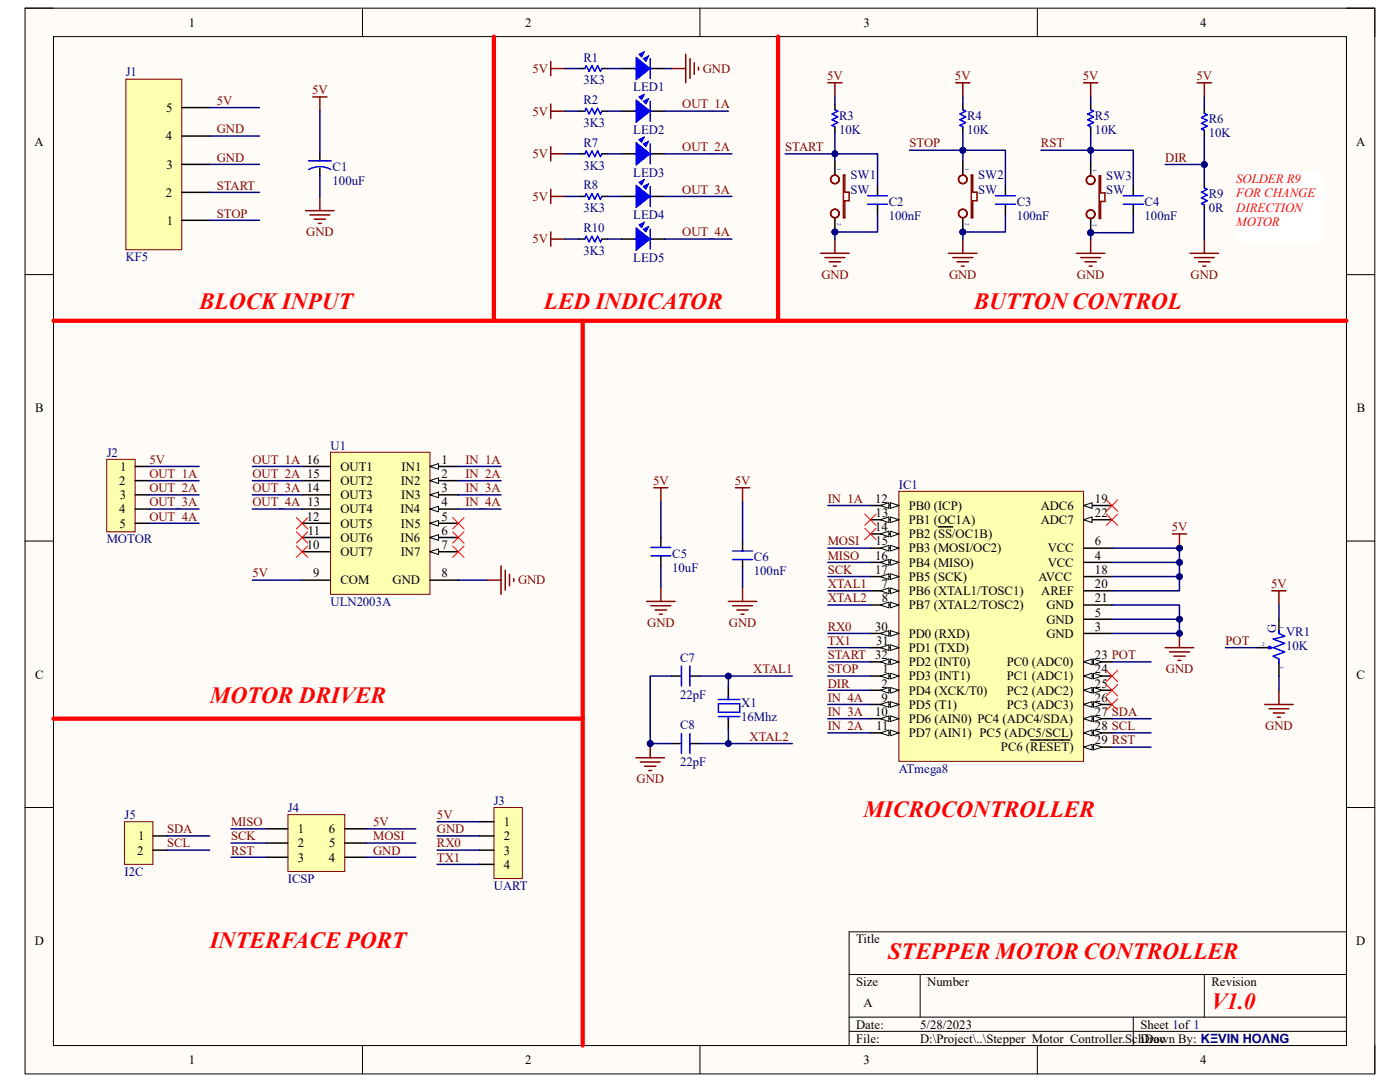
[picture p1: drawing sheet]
<svg xmlns="http://www.w3.org/2000/svg" width="279mm" height="216mm" viewBox="0 0 279 216" stroke-linecap="round" stroke-linejoin="round" font-family="sans-serif">
<path d="M5 1.6h269.4v212.7h-269.4z" fill-rule="evenodd" fill="#fffcf8"/>
<path d="M5 1.6h269.4v212.7h-269.4z" fill="none" stroke="#000" stroke-width=".2"/>
<path d="M10.7 7.3h258v201.3h-258z" fill-rule="evenodd" fill="#fffcf8"/>
<g fill="none" stroke="#000" stroke-width=".2">
<path d="M5 1.6h5.7M10.7 7.3h258v201.3h-258zM72.3 1.6v5.7M139.7 1.6v5.7M207 1.6v5.7M268.7 1.6h5.7v5.7M5 54.8h5.7M268.7 54.8h5.7M5 108h5.7M268.7 108h5.7M5 161.1h5.7M268.7 161.1h5.7"/>
<path d="M169.5 194.4h99.2M183.6 194.4v8.6M240.3 194.4v8.6M268.7 185.9h-99.2v22.7M72.3 208.6v5.7M139.7 208.6v5.7M169.5 203h99.2M169.5 205.8h99.2M207 208.6v5.7M226.2 203v5.6M274.4 208.6v5.7"/>
</g>
<path d="M179.4 98h36.8v53.9h-36.8z" fill-rule="evenodd" fill="#ffffb0"/>
<path d="M179.4 98h36.8v53.9h-36.8z" fill="none" stroke="#800000" stroke-width=".2"/>
<path d="M216.2 149.1h5.7" fill="none" stroke="#000" stroke-width=".3"/>
<path d="M216.2 149.1l1.8-.6v1.1z" fill="#f8fcff"/>
<path d="M216.2 149.1l1.8-.6v1.1z" fill="none" stroke="#000" stroke-width=".2"/>
<path d="M218.2 148.5l1.7 .6-1.7 .5z" fill="#f8fcff"/>
<path d="M218.2 148.5l1.7 .6-1.7 .5z" fill="none" stroke="#000" stroke-width=".2"/>
<path d="M173.7 126.4h5.7M205.7 147.7h7.8" fill="none" stroke="#000" stroke-width=".3"/>
<path d="M177.7 125.8l1.7 .6-1.7 .6z" fill="#f8fcff"/>
<path d="M177.7 125.8l1.7 .6-1.7 .6z" fill="none" stroke="#000" stroke-width=".2"/>
<path d="M175.7 126.4l1.7-.6v1.2z" fill="#f8fcff"/>
<path d="M175.7 126.4l1.7-.6v1.2z" fill="none" stroke="#000" stroke-width=".2"/>
<path d="M173.7 129.2h5.7" fill="none" stroke="#000" stroke-width=".3"/>
<path d="M177.7 128.7l1.7 .5-1.7 .6z" fill="#f8fcff"/>
<path d="M177.7 128.7l1.7 .5-1.7 .6z" fill="none" stroke="#000" stroke-width=".2"/>
<path d="M175.7 129.2l1.7-.5v1.1z" fill="#f8fcff"/>
<path d="M175.7 129.2l1.7-.5v1.1z" fill="none" stroke="#000" stroke-width=".2"/>
<path d="M173.7 132.1h5.7" fill="none" stroke="#000" stroke-width=".3"/>
<path d="M177.7 131.5l1.7 .6-1.7 .5z" fill="#f8fcff"/>
<path d="M177.7 131.5l1.7 .6-1.7 .5z" fill="none" stroke="#000" stroke-width=".2"/>
<path d="M175.7 132.1l1.7-.6v1.1z" fill="#f8fcff"/>
<path d="M175.7 132.1l1.7-.6v1.1z" fill="none" stroke="#000" stroke-width=".2"/>
<path d="M173.7 134.9h5.7" fill="none" stroke="#000" stroke-width=".3"/>
<path d="M177.7 134.3l1.7 .6-1.7 .6z" fill="#f8fcff"/>
<path d="M177.7 134.3l1.7 .6-1.7 .6z" fill="none" stroke="#000" stroke-width=".2"/>
<path d="M175.7 134.9l1.7-.6v1.2z" fill="#f8fcff"/>
<path d="M175.7 134.9l1.7-.6v1.2z" fill="none" stroke="#000" stroke-width=".2"/>
<path d="M173.7 137.7h5.7" fill="none" stroke="#000" stroke-width=".3"/>
<path d="M177.7 137.2l1.7 .5-1.7 .6z" fill="#f8fcff"/>
<path d="M177.7 137.2l1.7 .5-1.7 .6z" fill="none" stroke="#000" stroke-width=".2"/>
<path d="M175.7 137.7l1.7-.5v1.1z" fill="#f8fcff"/>
<path d="M175.7 137.7l1.7-.5v1.1z" fill="none" stroke="#000" stroke-width=".2"/>
<path d="M173.7 117.9h5.7M216.2 109.4h5.7M216.2 123.6h5.7" fill="none" stroke="#000" stroke-width=".3"/>
<path d="M177.7 117.3l1.7 .6-1.7 .6z" fill="#f8fcff"/>
<path d="M177.7 117.3l1.7 .6-1.7 .6z" fill="none" stroke="#000" stroke-width=".2"/>
<path d="M175.7 117.9l1.7-.6v1.2z" fill="#f8fcff"/>
<path d="M175.7 117.9l1.7-.6v1.2z" fill="none" stroke="#000" stroke-width=".2"/>
<path d="M173.7 120.7h5.7" fill="none" stroke="#000" stroke-width=".3"/>
<path d="M177.7 120.2l1.7 .5-1.7 .6z" fill="#f8fcff"/>
<path d="M177.7 120.2l1.7 .5-1.7 .6z" fill="none" stroke="#000" stroke-width=".2"/>
<path d="M175.7 120.7l1.7-.5v1.1z" fill="#f8fcff"/>
<path d="M175.7 120.7l1.7-.5v1.1z" fill="none" stroke="#000" stroke-width=".2"/>
<path d="M173.7 140.6h5.7" fill="none" stroke="#000" stroke-width=".3"/>
<path d="M177.7 140l1.7 .6-1.7 .5z" fill="#f8fcff"/>
<path d="M177.7 140l1.7 .6-1.7 .5z" fill="none" stroke="#000" stroke-width=".2"/>
<path d="M175.7 140.6l1.7-.6v1.1z" fill="#f8fcff"/>
<path d="M175.7 140.6l1.7-.6v1.1z" fill="none" stroke="#000" stroke-width=".2"/>
<path d="M173.7 143.4h5.7" fill="none" stroke="#000" stroke-width=".3"/>
<path d="M177.7 142.8l1.7 .6-1.7 .6z" fill="#f8fcff"/>
<path d="M177.7 142.8l1.7 .6-1.7 .6z" fill="none" stroke="#000" stroke-width=".2"/>
<path d="M175.7 143.4l1.7-.6v1.2z" fill="#f8fcff"/>
<path d="M175.7 143.4l1.7-.6v1.2z" fill="none" stroke="#000" stroke-width=".2"/>
<path d="M173.7 146.2h5.7" fill="none" stroke="#000" stroke-width=".3"/>
<path d="M177.7 145.7l1.7 .5-1.7 .6z" fill="#f8fcff"/>
<path d="M177.7 145.7l1.7 .5-1.7 .6z" fill="none" stroke="#000" stroke-width=".2"/>
<path d="M175.7 146.2l1.7-.5v1.1z" fill="#f8fcff"/>
<path d="M175.7 146.2l1.7-.5v1.1z" fill="none" stroke="#000" stroke-width=".2"/>
<path d="M173.7 100.9h5.7" fill="none" stroke="#000" stroke-width=".3"/>
<path d="M177.7 100.3l1.7 .6-1.7 .5z" fill="#f8fcff"/>
<path d="M177.7 100.3l1.7 .6-1.7 .5z" fill="none" stroke="#000" stroke-width=".2"/>
<path d="M175.7 100.9l1.7-.6v1.1z" fill="#f8fcff"/>
<path d="M175.7 100.9l1.7-.6v1.1z" fill="none" stroke="#000" stroke-width=".2"/>
<path d="M173.7 103.7h5.7" fill="none" stroke="#000" stroke-width=".3"/>
<path d="M177.7 103.1l1.7 .6-1.7 .6z" fill="#f8fcff"/>
<path d="M177.7 103.1l1.7 .6-1.7 .6z" fill="none" stroke="#000" stroke-width=".2"/>
<path d="M175.7 103.7l1.7-.6v1.2z" fill="#f8fcff"/>
<path d="M175.7 103.7l1.7-.6v1.2z" fill="none" stroke="#000" stroke-width=".2"/>
<path d="M173.7 106.5h5.7" fill="none" stroke="#000" stroke-width=".3"/>
<path d="M177.7 106l1.7 .5-1.7 .6z" fill="#f8fcff"/>
<path d="M177.7 106l1.7 .5-1.7 .6z" fill="none" stroke="#000" stroke-width=".2"/>
<path d="M175.7 106.5l1.7-.5v1.1z" fill="#f8fcff"/>
<path d="M175.7 106.5l1.7-.5v1.1z" fill="none" stroke="#000" stroke-width=".2"/>
<path d="M173.7 109.4h5.7M187.3 105.1h2.8" fill="none" stroke="#000" stroke-width=".3"/>
<path d="M177.7 108.8l1.7 .6-1.7 .6z" fill="#f8fcff"/>
<path d="M177.7 108.8l1.7 .6-1.7 .6z" fill="none" stroke="#000" stroke-width=".2"/>
<path d="M175.7 109.4l1.7-.6v1.2z" fill="#f8fcff"/>
<path d="M175.7 109.4l1.7-.6v1.2z" fill="none" stroke="#000" stroke-width=".2"/>
<path d="M173.7 112.2h5.7" fill="none" stroke="#000" stroke-width=".3"/>
<path d="M177.7 111.6l1.7 .6-1.7 .6z" fill="#f8fcff"/>
<path d="M177.7 111.6l1.7 .6-1.7 .6z" fill="none" stroke="#000" stroke-width=".2"/>
<path d="M175.7 112.2l1.7-.6v1.2z" fill="#f8fcff"/>
<path d="M175.7 112.2l1.7-.6v1.2z" fill="none" stroke="#000" stroke-width=".2"/>
<path d="M173.7 115.1h5.7" fill="none" stroke="#000" stroke-width=".3"/>
<path d="M177.7 114.5l1.7 .6-1.7 .5z" fill="#f8fcff"/>
<path d="M177.7 114.5l1.7 .6-1.7 .5z" fill="none" stroke="#000" stroke-width=".2"/>
<path d="M175.7 115.1l1.7-.6v1.1z" fill="#f8fcff"/>
<path d="M175.7 115.1l1.7-.6v1.1z" fill="none" stroke="#000" stroke-width=".2"/>
<path d="M216.2 115.1h5.7M216.2 117.9h5.7M216.2 120.7h5.7M216.2 132.1h5.7" fill="none" stroke="#000" stroke-width=".3"/>
<path d="M216.2 132.1l1.8-.6v1.1z" fill="#f8fcff"/>
<path d="M216.2 132.1l1.8-.6v1.1z" fill="none" stroke="#000" stroke-width=".2"/>
<path d="M218.2 131.5l1.7 .6-1.7 .5z" fill="#f8fcff"/>
<path d="M218.2 131.5l1.7 .6-1.7 .5z" fill="none" stroke="#000" stroke-width=".2"/>
<path d="M216.2 134.9h5.7" fill="none" stroke="#000" stroke-width=".3"/>
<path d="M216.2 134.9l1.8-.6v1.2z" fill="#f8fcff"/>
<path d="M216.2 134.9l1.8-.6v1.2z" fill="none" stroke="#000" stroke-width=".2"/>
<path d="M218.2 134.3l1.7 .6-1.7 .6z" fill="#f8fcff"/>
<path d="M218.2 134.3l1.7 .6-1.7 .6z" fill="none" stroke="#000" stroke-width=".2"/>
<path d="M216.2 137.7h5.7" fill="none" stroke="#000" stroke-width=".3"/>
<path d="M216.2 137.7l1.8-.5v1.1z" fill="#f8fcff"/>
<path d="M216.2 137.7l1.8-.5v1.1z" fill="none" stroke="#000" stroke-width=".2"/>
<path d="M218.2 137.2l1.7 .5-1.7 .6z" fill="#f8fcff"/>
<path d="M218.2 137.2l1.7 .5-1.7 .6z" fill="none" stroke="#000" stroke-width=".2"/>
<path d="M216.2 140.6h5.7" fill="none" stroke="#000" stroke-width=".3"/>
<path d="M216.2 140.6l1.8-.6v1.1z" fill="#f8fcff"/>
<path d="M216.2 140.6l1.8-.6v1.1z" fill="none" stroke="#000" stroke-width=".2"/>
<path d="M218.2 140l1.7 .6-1.7 .5z" fill="#f8fcff"/>
<path d="M218.2 140l1.7 .6-1.7 .5z" fill="none" stroke="#000" stroke-width=".2"/>
<path d="M216.2 143.4h5.7" fill="none" stroke="#000" stroke-width=".3"/>
<path d="M216.2 143.4l1.8-.6v1.2z" fill="#f8fcff"/>
<path d="M216.2 143.4l1.8-.6v1.2z" fill="none" stroke="#000" stroke-width=".2"/>
<path d="M218.2 142.8l1.7 .6-1.7 .6z" fill="#f8fcff"/>
<path d="M218.2 142.8l1.7 .6-1.7 .6z" fill="none" stroke="#000" stroke-width=".2"/>
<path d="M216.2 146.2h5.7" fill="none" stroke="#000" stroke-width=".3"/>
<path d="M216.2 146.2l1.8-.5v1.1z" fill="#f8fcff"/>
<path d="M216.2 146.2l1.8-.5v1.1z" fill="none" stroke="#000" stroke-width=".2"/>
<path d="M218.2 145.7l1.7 .5-1.7 .6z" fill="#f8fcff"/>
<path d="M218.2 145.7l1.7 .5-1.7 .6z" fill="none" stroke="#000" stroke-width=".2"/>
<path d="M216.2 112.2h5.7M216.2 100.9h5.7M216.2 126.4h5.7" fill="none" stroke="#000" stroke-width=".3"/>
<path d="M216.2 100.9l1.8-.6v1.1z" fill="#f8fcff"/>
<path d="M216.2 100.9l1.8-.6v1.1z" fill="none" stroke="#000" stroke-width=".2"/>
<path d="M216.2 103.7h5.7" fill="none" stroke="#000" stroke-width=".3"/>
<path d="M216.2 103.7l1.8-.6v1.2z" fill="#f8fcff"/>
<path d="M216.2 103.7l1.8-.6v1.2z" fill="none" stroke="#000" stroke-width=".2"/>
<path d="M66 90.2h19.8v28.4h-19.8z" fill-rule="evenodd" fill="#ffffb0"/>
<path d="M66 90.2h19.8v28.4h-19.8z" fill="none" stroke="#800000" stroke-width=".2"/>
<path d="M85.8 93.1h5.7" fill="none" stroke="#000" stroke-width=".3"/>
<path d="M85.8 93.1l1.7-.6v1.1z" fill="#f8fcff"/>
<path d="M85.8 93.1l1.7-.6v1.1z" fill="none" stroke="#000" stroke-width=".2"/>
<path d="M85.8 95.9h5.7" fill="none" stroke="#000" stroke-width=".3"/>
<path d="M85.8 95.9l1.7-.6v1.2z" fill="#f8fcff"/>
<path d="M85.8 95.9l1.7-.6v1.2z" fill="none" stroke="#000" stroke-width=".2"/>
<path d="M85.8 98.7h5.7" fill="none" stroke="#000" stroke-width=".3"/>
<path d="M85.8 98.7l1.7-.5v1.1z" fill="#f8fcff"/>
<path d="M85.8 98.7l1.7-.5v1.1z" fill="none" stroke="#000" stroke-width=".2"/>
<path d="M85.8 101.6h5.7" fill="none" stroke="#000" stroke-width=".3"/>
<path d="M85.8 101.6l1.7-.6v1.1z" fill="#f8fcff"/>
<path d="M85.8 101.6l1.7-.6v1.1z" fill="none" stroke="#000" stroke-width=".2"/>
<path d="M85.8 104.4h5.7" fill="none" stroke="#000" stroke-width=".3"/>
<path d="M85.8 104.4l1.7-.6v1.2z" fill="#f8fcff"/>
<path d="M85.8 104.4l1.7-.6v1.2z" fill="none" stroke="#000" stroke-width=".2"/>
<path d="M85.8 107.3h5.7" fill="none" stroke="#000" stroke-width=".3"/>
<path d="M85.8 107.3l1.7-.6v1.1z" fill="#f8fcff"/>
<path d="M85.8 107.3l1.7-.6v1.1z" fill="none" stroke="#000" stroke-width=".2"/>
<path d="M85.8 110.1h5.7" fill="none" stroke="#000" stroke-width=".3"/>
<path d="M85.8 110.1l1.7-.6v1.2z" fill="#f8fcff"/>
<path d="M85.8 110.1l1.7-.6v1.2z" fill="none" stroke="#000" stroke-width=".2"/>
<path d="M60.3 93.1h5.7M60.3 98.7h5.7M60.3 95.9h5.7M60.3 101.6h5.7M60.3 104.4h5.7M60.3 107.3h5.7M60.3 110.1h5.7M60.3 115.8h5.7M85.8 115.8h5.7" fill="none" stroke="#000" stroke-width=".3"/>
<path d="M21.3 91.7h5.7v14.4h-5.7z" fill-rule="evenodd" fill="#ffffb0"/>
<path d="M21.3 91.7h5.7v14.4h-5.7z" fill="none" stroke="#800000" stroke-width=".2"/>
<path d="M27 93.1h2.8M27 95.9h2.8M27 98.7h2.8M27 101.6h2.8M27 104.4h2.8M134 134.9h2M137.7 134.9h2M145.4 137v2.6M134 148.4h2M137.7 148.4h2M145.4 143v2.5" fill="none" stroke="#000" stroke-width=".3"/>
<path d="M136 132.9v4M137.7 132.9v4M143.4 139.6h4.2M145.4 139v.6M136 146.4v4M137.7 146.4v4M143.4 143h4.2M143.4 140.4h4.2v1.7h-4.2zM145.4 143v.5" fill="none" stroke="#00f" stroke-width=".3"/>
<path d="M126.9 151.2h5.7M127.8 152.1h3.9M128.6 152.9h2.3M129.5 153.8h.5M129.8 148.4v2.8" fill="none" stroke="#800000" stroke-width=".3"/>
<circle cx="129.8" cy="148.4" r=".57" fill="#000080"/>
<circle cx="129.8" cy="148.4" r=".57" fill="none" stroke="#000080" stroke-width=".2"/>
<path d="M63.8 30.7v1.4M63.8 33.5v1.4M115.6 22.2h1.1M115.6 30.7h1.1M115.6 39.2h1.1M120.1 22.2h1.2M120.1 30.7h1.2M120.1 39.2h1.2M115.6 47.7h1.1M120.1 47.7h1.2" fill="none" stroke="#000" stroke-width=".3"/>
<path d="M61.6 32.1h4.5M61.6 33.8a4.5 4.5 0 0 1 4.4 0M116.7 22.2l.3-.6 .6 1.1 .5-1.1 .6 1.1 .6-1.1 .5 1.1 .3-.5M116.7 30.7l.3-.6 .6 1.2 .5-1.2 .6 1.2 .6-1.2 .5 1.2 .3-.6M116.7 39.2l.3-.6 .6 1.2 .5-1.2 .6 1.2 .6-1.2 .5 1.2 .3-.6M116.7 47.7l.3-.6 .6 1.2 .5-1.2 .6 1.2 .6-1.2 .5 1.2 .3-.6" fill="none" stroke="#00f" stroke-width=".3"/>
<g fill="none" stroke="#800000" stroke-width=".3">
<path d="M62.4 19.3h2.9M63.8 19.3v2.9M63.8 39.2v2.8M109.9 20.8v2.8M109.9 29.3v2.8M109.9 37.8v2.8M109.9 22.2h2.8M109.9 30.7h2.8M109.9 39.2h2.8M61 42h5.7M61.8 42.9h4M62.7 43.7h2.3"/>
<path d="M63.6 44.6h.5M109.9 46.3v2.8M109.9 47.7h2.8"/>
</g>
<path d="M127.5 10.8l1.1-.5-.5 1.1z" fill="#00f"/>
<path d="M127.5 10.8l1.1-.5-.5 1.1z" fill="none" stroke="#00f" stroke-width=".2"/>
<path d="M128.3 11.7l1.2-.6-.6 1.2z" fill="#00f"/>
<path d="M128.3 11.7l1.2-.6-.6 1.2z" fill="none" stroke="#00f" stroke-width=".2"/>
<path d="M126.9 11.4l2.9 2.3-2.9 2.2z" fill="#00f"/>
<path d="M126.9 11.4l2.9 2.3-2.9 2.2z" fill="none" stroke="#00f" stroke-width=".2"/>
<path d="M116.7 13.7l.3-.6 .6 1.1 .5-1.1 .6 1.1 .6-1.1 .5 1.1 .3-.5M126.6 13.7h.9M129.5 13.7h.5M129.8 11.7v4" fill="none" stroke="#00f" stroke-width=".3"/>
<path d="M115.6 13.7h1.1M120.1 13.7h1.2M124.1 13.7h2.8M129.8 13.7h2.8" fill="none" stroke="#000" stroke-width=".3"/>
<path d="M109.9 12.3v2.8M109.9 13.7h2.8" fill="none" stroke="#800000" stroke-width=".3"/>
<path d="M127.5 19.3l1.1-.5-.5 1.1z" fill="#00f"/>
<path d="M127.5 19.3l1.1-.5-.5 1.1z" fill="none" stroke="#00f" stroke-width=".2"/>
<path d="M128.3 20.2l1.2-.6-.6 1.2z" fill="#00f"/>
<path d="M128.3 20.2l1.2-.6-.6 1.2z" fill="none" stroke="#00f" stroke-width=".2"/>
<path d="M126.9 19.9l2.9 2.3-2.9 2.3z" fill="#00f"/>
<path d="M126.9 19.9l2.9 2.3-2.9 2.3z" fill="none" stroke="#00f" stroke-width=".2"/>
<path d="M126.6 22.2h.9M129.5 22.2h.5M129.8 20.2v4" fill="none" stroke="#00f" stroke-width=".3"/>
<path d="M124.1 22.2h2.8M129.8 22.2h2.8" fill="none" stroke="#000" stroke-width=".3"/>
<path d="M127.5 27.9l1.1-.6-.5 1.1z" fill="#00f"/>
<path d="M127.5 27.9l1.1-.6-.5 1.1z" fill="none" stroke="#00f" stroke-width=".2"/>
<path d="M128.3 28.7l1.2-.6-.6 1.2z" fill="#00f"/>
<path d="M128.3 28.7l1.2-.6-.6 1.2z" fill="none" stroke="#00f" stroke-width=".2"/>
<path d="M126.9 28.4l2.9 2.3-2.9 2.3z" fill="#00f"/>
<path d="M126.9 28.4l2.9 2.3-2.9 2.3z" fill="none" stroke="#00f" stroke-width=".2"/>
<path d="M126.6 30.7h.9M129.5 30.7h.5M129.8 28.7v4" fill="none" stroke="#00f" stroke-width=".3"/>
<path d="M124.1 30.7h2.8M129.8 30.7h2.8" fill="none" stroke="#000" stroke-width=".3"/>
<path d="M127.5 36.4l1.1-.6-.5 1.1z" fill="#00f"/>
<path d="M127.5 36.4l1.1-.6-.5 1.1z" fill="none" stroke="#00f" stroke-width=".2"/>
<path d="M128.3 37.2l1.2-.6-.6 1.2z" fill="#00f"/>
<path d="M128.3 37.2l1.2-.6-.6 1.2z" fill="none" stroke="#00f" stroke-width=".2"/>
<path d="M126.9 36.9l2.9 2.3-2.9 2.3z" fill="#00f"/>
<path d="M126.9 36.9l2.9 2.3-2.9 2.3z" fill="none" stroke="#00f" stroke-width=".2"/>
<path d="M126.6 39.2h.9M129.5 39.2h.5M129.8 37.2v4" fill="none" stroke="#00f" stroke-width=".3"/>
<path d="M124.1 39.2h2.8M129.8 39.2h2.8" fill="none" stroke="#000" stroke-width=".3"/>
<path d="M127.5 44.9l1.1-.6-.5 1.1z" fill="#00f"/>
<path d="M127.5 44.9l1.1-.6-.5 1.1z" fill="none" stroke="#00f" stroke-width=".2"/>
<path d="M128.3 45.7l1.2-.5-.6 1.1z" fill="#00f"/>
<path d="M128.3 45.7l1.2-.5-.6 1.1z" fill="none" stroke="#00f" stroke-width=".2"/>
<path d="M126.9 45.4l2.9 2.3-2.9 2.3z" fill="#00f"/>
<path d="M126.9 45.4l2.9 2.3-2.9 2.3z" fill="none" stroke="#00f" stroke-width=".2"/>
<path d="M126.6 47.7h.9M129.5 47.7h.5M129.8 45.7v4M253.5 129.2h.3M255.2 125.8v.6M255.2 131.5v.8" fill="none" stroke="#00f" stroke-width=".3"/>
<path d="M124.1 47.7h2.8M129.8 47.7h2.8M250.7 129.2h2.8M255.2 123.6v2.8M255.2 132.1v2.8" fill="none" stroke="#000" stroke-width=".3"/>
<path d="M134 13.7h2.8M136.8 10.8v5.7M137.7 11.7v4M138.6 12.5v2.3M139.4 13.4v.6" fill="none" stroke="#800000" stroke-width=".3"/>
<path d="M59.2 103.3l2.2 2.2M59.2 106.1l2.2 2.3M59.2 109l2.2 2.2M61.4 103.3l-2.2 2.2M61.4 106.1l-2.2 2.3M61.4 109l-2.2 2.2" fill="none" stroke="#f00" stroke-width=".2"/>
<path d="M253.2 128.9l.6 .3-.6 .3z" fill="#00f"/>
<path d="M146.2 109.9h4M146.2 111.6h4M253.2 128.9l.6 .3-.6 .3zM255.2 126.4l1.2 .6-2.3 .5 2.3 .9-2.3 .8 2.3 .9-2.3 .8 1.1 .6" fill="none" stroke="#00f" stroke-width=".3"/>
<g fill="none" stroke="#800000" stroke-width=".3">
<path d="M130.5 97.3h2.8M131.9 97.3v2.9M146.8 97.3h2.8M148.2 97.3v2.9M97.1 115.8h2.9M100 112.9v5.7M100.8 113.8v3.9M101.7 114.6v2.3M102.5 115.5v.5M131.9 117.2v2.8M148.2 117.2v2.8M234 106.5h2.8"/>
<path d="M235.4 106.5v2.9M129.1 120h5.6M129.9 120.9h4M130.8 121.7h2.2M131.6 122.6h.6M145.4 120h5.6M146.2 120.9h4M147.1 121.7h2.2M147.9 122.6h.6"/>
</g>
<path d="M148.2 108v1.9M148.2 111.6v2" fill="none" stroke="#000" stroke-width=".3"/>
<path d="M90.3 109l2.3 2.2M90.3 106.1l2.3 2.3M90.3 103.3l2.3 2.2M92.6 109l-2.3 2.2M92.6 106.1l-2.3 2.3M92.6 103.3l-2.3 2.2" fill="none" stroke="#f00" stroke-width=".2"/>
<circle cx="235.4" cy="109.4" r=".57" fill="#000080"/>
<circle cx="235.4" cy="109.4" r=".57" fill="none" stroke="#000080" stroke-width=".2"/>
<path d="M232.5 129.2h5.7M233.4 130.1h4M234.3 130.9h2.2M235.1 131.8h.6M235.4 126.4v2.8" fill="none" stroke="#800000" stroke-width=".3"/>
<circle cx="235.4" cy="126.4" r=".57" fill="#000080"/>
<circle cx="235.4" cy="126.4" r=".57" fill="none" stroke="#000080" stroke-width=".2"/>
<path d="M25.1 15.8h11.2v34h-11.2z" fill-rule="evenodd" fill="#ffffb0"/>
<path d="M25.1 15.8h11.2v34h-11.2z" fill="none" stroke="#800000" stroke-width=".2"/>
<path d="M36.3 38.4h5.6M36.3 32.8h5.6M36.3 27.1h5.6M36.3 21.5h5.6M36.3 44h5.6" fill="none" stroke="#000" stroke-width=".3"/>
<path d="M253.8 117.9h2.9M255.2 117.9v2.8M255.2 137.7v2.9M252.4 140.6h5.7M253.2 141.4h4M254.1 142.3h2.3M255 143.1h.5" fill="none" stroke="#800000" stroke-width=".3"/>
<path d="M24.8 164h5.7v8.5h-5.7z" fill-rule="evenodd" fill="#ffffb0"/>
<path d="M24.8 164h5.7v8.5h-5.7z" fill="none" stroke="#800000" stroke-width=".2"/>
<g fill="none" stroke="#000" stroke-width=".3">
<path d="M166.6 20.8v1.1M166.6 25.3v1.1M175.1 37.1v2M192.2 20.8v1.1M192.2 25.3v1.1M200.6 37.1v2M217.7 20.8v1.1M217.7 25.3v1.1M226.2 37.1v2M175.1 40.8v1.9M200.6 40.8v1.9M226.2 40.8v1.9"/>
<path d="M30.5 166.8h2.9M30.5 169.6h2.9"/>
</g>
<g fill="none" stroke="#f00" stroke-width=".2">
<path d="M220.8 99.7l2.3 2.3M223.1 99.7l-2.3 2.3M172.6 105.4l2.2 2.3M172.6 102.6l2.2 2.2M174.8 105.4l-2.2 2.3M174.8 102.6l-2.2 2.2M220.8 102.6l2.3 2.2M223.1 102.6l-2.3 2.2M220.8 133.8l2.3 2.2M220.8 136.6l2.3 2.3M220.8 139.4l2.3 2.3M223.1 133.8l-2.3 2.2"/>
<path d="M223.1 136.6l-2.3 2.3M223.1 139.4l-2.3 2.3"/>
</g>
<g fill="none" stroke="#800000" stroke-width=".3">
<path d="M165.2 16.5h2.8M166.6 16.5v2.8M190.7 16.5h2.9M192.2 16.5v2.8M216.2 16.5h2.9M217.7 16.5v2.8M163.8 50.5h5.7M164.6 51.4h4M165.5 52.2h2.3M166.3 53.1h.6M166.6 47.7v2.8M189.3 50.5h5.7"/>
<path d="M190.2 51.4h3.9M191 52.2h2.3M191.9 53.1h.5M192.2 47.7v2.8M214.8 50.5h5.7M215.7 51.4h3.9M216.5 52.2h2.3M217.4 53.1h.6M217.7 47.7v2.8"/>
</g>
<path d="M166.6 21.9l.6 .3-1.1 .5 1.1 .6-1.1 .6 1.1 .6-1.1 .5 .5 .3M173.1 39.1h4M192.2 21.9l.5 .3-1.1 .6 1.1 .5-1.1 .6 1.1 .6-1.1 .5 .6 .3M198.7 39.1h3.9M217.7 21.9l.5 .3-1.1 .6 1.1 .5-1.1 .6 1.1 .6-1.1 .5 .6 .3M224.2 39.1h4M173.1 40.8h4M198.7 40.8h3.9M224.2 40.8h4" fill="none" stroke="#00f" stroke-width=".3"/>
<path d="M57.5 162.5h11.3v11.4h-11.3z" fill-rule="evenodd" fill="#ffffb0"/>
<path d="M57.5 162.5h11.3v11.4h-11.3z" fill="none" stroke="#800000" stroke-width=".2"/>
<path d="M53.2 165.4h4.3M53.2 168.2h4.3M53.2 171.1h4.3M68.8 165.4h4.3M68.8 168.2h4.3M68.8 171.1h4.3" fill="none" stroke="#000" stroke-width=".3"/>
<path d="M98.6 161.1h5.6v14.2h-5.6z" fill-rule="evenodd" fill="#ffffb0"/>
<path d="M98.6 161.1h5.6v14.2h-5.6z" fill="none" stroke="#800000" stroke-width=".2"/>
<path d="M240.3 21.5v1.1M240.3 26v1.1M240.3 36.4v1.1M240.3 40.9v1.1M95.7 164h2.9M95.7 166.8h2.9M95.7 169.6h2.9M95.7 172.5h2.9" fill="none" stroke="#000" stroke-width=".3"/>
<path d="M240.3 37.5l.6 .3-1.1 .6 1.1 .5-1.1 .6 1.1 .5-1.1 .6 .5 .3M240.3 22.6l.6 .3-1.1 .6 1.1 .5-1.1 .6 1.1 .6-1.1 .5 .5 .3" fill="none" stroke="#00f" stroke-width=".3"/>
<path d="M238.9 16.5h2.9M240.3 16.5v2.8M237.5 50.5h5.7M238.4 51.4h3.9M239.2 52.2h2.3M240.1 53.1h.5M240.3 47.7v2.8" fill="none" stroke="#800000" stroke-width=".3"/>
<path d="M246.7 34.2h17v14.2h-17z" fill-rule="evenodd" fill="#fff"/>
<path d="M246.7 34.2h17v14.2h-17z" fill="none" stroke="#fff" stroke-width=".2"/>
<path d="M98.6 7.3v56.7M155.3 7.3v56.7M10.7 64h258M116.3 64v144.6M10.7 143.4h105.6" fill="none" stroke="#f00" stroke-width=".85"/>
<path d="M131.9 107.3v1.9M131.9 110.9v2" fill="none" stroke="#000" stroke-width=".3"/>
<path d="M129.9 109.2h4M129.9 110.9h4" fill="none" stroke="#00f" stroke-width=".3"/>
<circle cx="166.6" cy="46.3" r=".57" fill="#000080"/>
<circle cx="166.6" cy="46.3" r=".57" fill="none" stroke="#000080" stroke-width=".2"/>
<path d="M166.6 32.1v2.8M166.6 43.4v2.9" fill="none" stroke="#000" stroke-width=".3"/>
<circle cx="166.6" cy="46.3" r=".57" fill="#000080"/>
<circle cx="166.6" cy="46.3" r=".57" fill="none" stroke="#000080" stroke-width=".2"/>
<g fill="none" stroke="#800000" stroke-width=".3">
<path d="M168.3 34.9h.3v3.4h.9v1.7h-.9v3.4h-.3z"/>
<circle cx="166.6" cy="35.8" r=".85"/>
<circle cx="166.6" cy="42.6" r=".85"/>
</g>
<circle cx="192.1" cy="46.3" r=".57" fill="#000080"/>
<circle cx="192.1" cy="46.3" r=".57" fill="none" stroke="#000080" stroke-width=".2"/>
<path d="M192.2 32.1v2.8M192.2 43.5v2.8" fill="none" stroke="#000" stroke-width=".3"/>
<circle cx="192.1" cy="46.3" r=".57" fill="#000080"/>
<circle cx="192.1" cy="46.3" r=".57" fill="none" stroke="#000080" stroke-width=".2"/>
<g fill="none" stroke="#800000" stroke-width=".3">
<path d="M193.8 34.9h.3v3.5h.9v1.6h-.9v3.5h-.3z"/>
<circle cx="192.1" cy="35.8" r=".85"/>
<circle cx="192.1" cy="42.6" r=".85"/>
</g>
<path d="M158.1 134.9h-12.7v2.1" fill="none" stroke="#000080" stroke-width=".3"/>
<circle cx="145.4" cy="134.9" r=".57" fill="#000080"/>
<circle cx="145.4" cy="134.9" r=".57" fill="none" stroke="#000080" stroke-width=".2"/>
<path d="M145.4 145.5v2.9h12.7" fill="none" stroke="#000080" stroke-width=".3"/>
<circle cx="145.4" cy="148.4" r=".57" fill="#000080"/>
<circle cx="145.4" cy="148.4" r=".57" fill="none" stroke="#000080" stroke-width=".2"/>
<path d="M139.7 134.9h5.7" fill="none" stroke="#000080" stroke-width=".3"/>
<circle cx="145.4" cy="134.9" r=".57" fill="#000080"/>
<circle cx="145.4" cy="134.9" r=".57" fill="none" stroke="#000080" stroke-width=".2"/>
<path d="M139.7 148.4h5.7" fill="none" stroke="#000080" stroke-width=".3"/>
<circle cx="145.4" cy="148.4" r=".57" fill="#000080"/>
<circle cx="145.4" cy="148.4" r=".57" fill="none" stroke="#000080" stroke-width=".2"/>
<path d="M129.8 148.4h4.2" fill="none" stroke="#000080" stroke-width=".3"/>
<circle cx="129.8" cy="148.4" r=".57" fill="#000080"/>
<circle cx="129.8" cy="148.4" r=".57" fill="none" stroke="#000080" stroke-width=".2"/>
<path d="M134 134.9h-4.2v13.5" fill="none" stroke="#000080" stroke-width=".3"/>
<circle cx="129.8" cy="148.4" r=".57" fill="#000080"/>
<circle cx="129.8" cy="148.4" r=".57" fill="none" stroke="#000080" stroke-width=".2"/>
<g fill="none" stroke="#000080" stroke-width=".3">
<path d="M112.7 13.7h2.9M121.3 13.7h2.8M132.6 13.7h1.4M63.8 22.2v8.5M63.8 34.9v4.3M112.7 22.2h2.9M112.7 30.7h2.9M112.7 39.2h2.9M121.3 22.2h2.8M121.3 30.7h2.8M121.3 39.2h2.8M132.6 22.2h12.8"/>
<path d="M132.6 30.7h13.5M132.6 39.2h13.5M112.7 47.7h2.9M121.3 47.7h2.8M132.6 47.7h13.5M29.8 98.7h9.9M29.8 93.1h9.9M29.8 95.9h9.9M50.4 98.7h9.9M50.4 93.1h9.9M50.4 95.9h9.9M91.5 98.7h8.5"/>
<path d="M91.5 93.1h8.5M91.5 95.9h8.5M29.8 101.6h9.9M29.8 104.4h9.9M50.4 101.6h9.9M50.4 115.8h9.9M91.5 101.6h8.5M91.5 115.8h5.6M148.2 100.2v7.8M148.2 113.6v3.6M235.4 115.1v2.8h-13.5"/>
</g>
<circle cx="235.4" cy="115.1" r=".57" fill="#000080"/>
<circle cx="235.4" cy="115.1" r=".57" fill="none" stroke="#000080" stroke-width=".2"/>
<path d="M165.2 117.9h8.5M165.2 120.7h8.5M221.9 123.6h13.5v2.8h-13.5" fill="none" stroke="#000080" stroke-width=".3"/>
<circle cx="235.4" cy="123.6" r=".57" fill="#000080"/>
<circle cx="235.4" cy="123.6" r=".57" fill="none" stroke="#000080" stroke-width=".2"/>
<circle cx="235.4" cy="126.4" r=".57" fill="#000080"/>
<circle cx="235.4" cy="126.4" r=".57" fill="none" stroke="#000080" stroke-width=".2"/>
<path d="M221.9 120.7h13.5v2.9" fill="none" stroke="#000080" stroke-width=".3"/>
<circle cx="235.4" cy="123.6" r=".57" fill="#000080"/>
<circle cx="235.4" cy="123.6" r=".57" fill="none" stroke="#000080" stroke-width=".2"/>
<path d="M221.9 109.4h13.5v2.8" fill="none" stroke="#000080" stroke-width=".3"/>
<circle cx="235.4" cy="109.4" r=".57" fill="#000080"/>
<circle cx="235.4" cy="109.4" r=".57" fill="none" stroke="#000080" stroke-width=".2"/>
<circle cx="235.4" cy="112.2" r=".57" fill="#000080"/>
<circle cx="235.4" cy="112.2" r=".57" fill="none" stroke="#000080" stroke-width=".2"/>
<path d="M221.9 112.2h13.5v2.9h-13.5M165.2 132.1h8.5M221.9 132.1h7.8" fill="none" stroke="#000080" stroke-width=".3"/>
<circle cx="235.4" cy="112.2" r=".57" fill="#000080"/>
<circle cx="235.4" cy="112.2" r=".57" fill="none" stroke="#000080" stroke-width=".2"/>
<circle cx="235.4" cy="115.1" r=".57" fill="#000080"/>
<circle cx="235.4" cy="115.1" r=".57" fill="none" stroke="#000080" stroke-width=".2"/>
<g fill="none" stroke="#000080" stroke-width=".3">
<path d="M217.7 19.3v1.5M41.9 27.1h9.9M41.9 21.5h9.9M41.9 38.4h9.9M41.9 32.8h9.9M41.9 44h9.9M217.7 46.4v1.3M165.2 109.4h8.5M165.2 112.2h8.5M165.2 115.1h8.5M165.2 134.9h8.5M165.2 126.4h8.5"/>
<path d="M165.2 129.2h8.5M165.2 137.7h8.5M244.6 129.2h6.1M255.2 120.7v2.9M255.2 134.9v2.8M165.2 140.6h8.5M165.2 143.4h8.5M165.2 146.2h8.5M221.9 143.4h7.8M221.9 146.2h7.8M221.9 149.1h7.8M33.4 166.8h8.5"/>
<path d="M33.4 169.6h8.5"/>
</g>
<circle cx="217.7" cy="46.4" r=".57" fill="#000080"/>
<circle cx="217.7" cy="46.4" r=".57" fill="none" stroke="#000080" stroke-width=".2"/>
<path d="M166.6 19.3v1.5M192.2 19.3v1.5M226.2 42.7v3.7h-8.5" fill="none" stroke="#000080" stroke-width=".3"/>
<circle cx="217.7" cy="46.4" r=".57" fill="#000080"/>
<circle cx="217.7" cy="46.4" r=".57" fill="none" stroke="#000080" stroke-width=".2"/>
<path d="M240.3 19.3v2.2M240.3 27.1v5.7M46.1 165.4h7.1M46.1 168.2h7.1M46.1 171.1h7.1M73.1 165.4h9.9M73.1 168.2h9.9M73.1 171.1h9.9M87.2 164h8.5M87.2 166.8h8.5M87.2 169.6h8.5M87.2 172.5h8.5" fill="none" stroke="#000080" stroke-width=".3"/>
<circle cx="240.4" cy="32.8" r=".57" fill="#000080"/>
<circle cx="240.4" cy="32.8" r=".57" fill="none" stroke="#000080" stroke-width=".2"/>
<path d="M240.3 32.8v3.6" fill="none" stroke="#000080" stroke-width=".3"/>
<circle cx="240.4" cy="32.8" r=".57" fill="#000080"/>
<circle cx="240.4" cy="32.8" r=".57" fill="none" stroke="#000080" stroke-width=".2"/>
<path d="M232.5 32.8h7.8M240.3 42v5.7M165.2 100.9h8.5" fill="none" stroke="#000080" stroke-width=".3"/>
<circle cx="240.4" cy="32.8" r=".57" fill="#000080"/>
<circle cx="240.4" cy="32.8" r=".57" fill="none" stroke="#000080" stroke-width=".2"/>
<path d="M156.7 30.7h9.9M131.9 100.2v7.1M131.9 112.9v4.3" fill="none" stroke="#000080" stroke-width=".3"/>
<circle cx="166.6" cy="30.7" r=".57" fill="#000080"/>
<circle cx="166.6" cy="30.7" r=".57" fill="none" stroke="#000080" stroke-width=".2"/>
<path d="M166.6 26.4v4.3h8.5v6.4" fill="none" stroke="#000080" stroke-width=".3"/>
<circle cx="166.6" cy="30.7" r=".57" fill="#000080"/>
<circle cx="166.6" cy="30.7" r=".57" fill="none" stroke="#000080" stroke-width=".2"/>
<path d="M166.6 30.7v1.4" fill="none" stroke="#000080" stroke-width=".3"/>
<circle cx="166.6" cy="30.7" r=".57" fill="#000080"/>
<circle cx="166.6" cy="30.7" r=".57" fill="none" stroke="#000080" stroke-width=".2"/>
<path d="M175.1 42.7v3.6h-8.5" fill="none" stroke="#000080" stroke-width=".3"/>
<circle cx="166.6" cy="46.3" r=".57" fill="#000080"/>
<circle cx="166.6" cy="46.3" r=".57" fill="none" stroke="#000080" stroke-width=".2"/>
<path d="M166.6 46.3v1.4" fill="none" stroke="#000080" stroke-width=".3"/>
<circle cx="166.6" cy="46.3" r=".57" fill="#000080"/>
<circle cx="166.6" cy="46.3" r=".57" fill="none" stroke="#000080" stroke-width=".2"/>
<path d="M181.5 30h10.7v2.1" fill="none" stroke="#000080" stroke-width=".3"/>
<circle cx="192.1" cy="30" r=".57" fill="#000080"/>
<circle cx="192.1" cy="30" r=".57" fill="none" stroke="#000080" stroke-width=".2"/>
<path d="M192.2 26.4v3.6" fill="none" stroke="#000080" stroke-width=".3"/>
<circle cx="192.1" cy="30" r=".57" fill="#000080"/>
<circle cx="192.1" cy="30" r=".57" fill="none" stroke="#000080" stroke-width=".2"/>
<path d="M192.2 30h8.4v7.1" fill="none" stroke="#000080" stroke-width=".3"/>
<circle cx="192.1" cy="30" r=".57" fill="#000080"/>
<circle cx="192.1" cy="30" r=".57" fill="none" stroke="#000080" stroke-width=".2"/>
<path d="M200.6 42.7v3.6h-8.4v1.4" fill="none" stroke="#000080" stroke-width=".3"/>
<circle cx="192.1" cy="46.3" r=".57" fill="#000080"/>
<circle cx="192.1" cy="46.3" r=".57" fill="none" stroke="#000080" stroke-width=".2"/>
<circle cx="217.7" cy="46.4" r=".57" fill="#000080"/>
<circle cx="217.7" cy="46.4" r=".57" fill="none" stroke="#000080" stroke-width=".2"/>
<path d="M217.7 32.3v2.8M217.7 43.6v2.8" fill="none" stroke="#000" stroke-width=".3"/>
<circle cx="217.7" cy="46.4" r=".57" fill="#000080"/>
<circle cx="217.7" cy="46.4" r=".57" fill="none" stroke="#000080" stroke-width=".2"/>
<g fill="none" stroke="#800000" stroke-width=".3">
<path d="M219.4 35.1h.2v3.4h.9v1.7h-.9v3.4h-.2z"/>
<circle cx="217.7" cy="35.9" r=".85"/>
<circle cx="217.7" cy="42.7" r=".85"/>
</g>
<path d="M217.7 26.4v5.9" fill="none" stroke="#000080" stroke-width=".3"/>
<circle cx="217.7" cy="30" r=".57" fill="#000080"/>
<circle cx="217.7" cy="30" r=".57" fill="none" stroke="#000080" stroke-width=".2"/>
<path d="M207.7 30h10" fill="none" stroke="#000080" stroke-width=".3"/>
<circle cx="217.7" cy="30" r=".57" fill="#000080"/>
<circle cx="217.7" cy="30" r=".57" fill="none" stroke="#000080" stroke-width=".2"/>
<path d="M217.7 30h8.5v7.1" fill="none" stroke="#000080" stroke-width=".3"/>
<circle cx="217.7" cy="30" r=".57" fill="#000080"/>
<circle cx="217.7" cy="30" r=".57" fill="none" stroke="#000080" stroke-width=".2"/>
<g font-size="4.6" fill="#f00">
<text x="39.8" y="61.6">BLOCK INPUT</text>
<text x="108.5" y="61.6">LED INDICATOR</text>
<text x="194.3" y="61.6">BUTTON CONTROL</text>
<text x="41.9" y="140.3">MOTOR DRIVER</text>
<text x="172.3" y="163">MICROCONTROLLER</text>
<text x="41.9" y="189.2">INTERFACE PORT</text>
<text x="177.2" y="191.3">STEPPER MOTOR CONTROLLER</text>
<text x="241.8" y="201.3">V1.0</text>
</g>
<g font-size="2.5">
<text x="37.7" y="5.3">1</text>
<text x="104.8" y="5.3">2</text>
<text x="172.3" y="5.3">3</text>
<text x="239.5" y="5.3">4</text>
<text x="33.2" y="22.4">5</text>
<text x="6.9" y="29.1">A</text>
<text x="33.1" y="28">4</text>
<text x="270.6" y="29.1">A</text>
<text x="33.2" y="33.7">3</text>
<text x="33.1" y="39.2">2</text>
<text x="33.3" y="44.8">1</text>
<text x="7" y="82.3">B</text>
<text x="270.8" y="82.3">B</text>
<text x="24" y="93.9">1</text>
<text x="67.9" y="93.9">OUT1</text>
<text x="80.1" y="93.9">IN1</text>
<text x="88.1" y="92.5">1</text>
<text x="88.1" y="95.4">2</text>
<text x="23.8" y="96.8">2</text>
<text x="23.9" y="99.6">3</text>
<text x="67.9" y="99.6">OUT3</text>
<text x="67.9" y="96.8">OUT2</text>
<text x="80" y="96.8">IN2</text>
<text x="80.1" y="99.6">IN3</text>
<text x="88.1" y="98.2">3</text>
<text x="88.1" y="101">4</text>
<text x="174.7" y="100.3">12</text>
<text x="181.4" y="101.7">PB0 (ICP)</text>
<text x="207.7" y="101.7">ADC6</text>
<text x="218.5" y="100.3">19</text>
<text x="23.8" y="102.4">4</text>
<text x="23.9" y="105.3">5</text>
<text x="61.3" y="103.9">12</text>
<text x="61.4" y="106.7">11</text>
<text x="67.9" y="102.4">OUT4</text>
<text x="67.9" y="105.3">OUT5</text>
<text x="79.9" y="102.4">IN4</text>
<text x="80" y="105.3">IN5</text>
<text x="88.1" y="103.9">5</text>
<text x="88.1" y="106.7">6</text>
<text x="174.6" y="106">14</text>
<text x="174.8" y="103.2">13</text>
<text x="181.4" y="104.6">PB1 (OC1A)</text>
<text x="181.4" y="107.4">PB2 (SS/OC1B)</text>
<text x="207.7" y="104.6">ADC7</text>
<text x="218.5" y="103.2">22</text>
<text x="61.2" y="109.6">10</text>
<text x="67.9" y="108.1">OUT6</text>
<text x="67.9" y="111">OUT7</text>
<text x="79.9" y="108.1">IN6</text>
<text x="80" y="111">IN7</text>
<text x="88.1" y="109.6">7</text>
<text x="174.7" y="111.7">16</text>
<text x="174.7" y="108.8">15</text>
<text x="181.4" y="110.2">PB3 (MOSI/OC2)</text>
<text x="181.4" y="113.1">PB4 (MISO)</text>
<text x="209.1" y="110.2">VCC</text>
<text x="209.1" y="113.1">VCC</text>
<text x="218.5" y="108.8">6</text>
<text x="218.5" y="111.7">4</text>
<text x="62.5" y="115.2">9</text>
<text x="67.9" y="116.6">COM</text>
<text x="78.4" y="116.6">GND</text>
<text x="88.1" y="115.2">8</text>
<text x="174.7" y="114.5">17</text>
<text x="175.9" y="117.3">7</text>
<text x="181.4" y="118.7">PB6 (XTAL1/TOSC1)</text>
<text x="181.4" y="115.9">PB5 (SCK)</text>
<text x="207.2" y="115.9">AVCC</text>
<text x="207.8" y="118.7">AREF</text>
<text x="218.5" y="114.5">18</text>
<text x="218.5" y="117.3">20</text>
<text x="174.6" y="125.9">30</text>
<text x="176" y="120.2">8</text>
<text x="181.4" y="121.6">PB7 (XTAL2/TOSC2)</text>
<text x="208.8" y="124.4">GND</text>
<text x="208.8" y="121.6">GND</text>
<text x="218.5" y="123">5</text>
<text x="218.5" y="120.2">21</text>
<text x="218.5" y="125.9">3</text>
<text x="174.7" y="131.5">32</text>
<text x="174.9" y="128.7">31</text>
<text x="181.4" y="127.3">PD0 (RXD)</text>
<text x="181.4" y="130.1">PD1 (TXD)</text>
<text x="208.8" y="127.3">GND</text>
<text x="218.5" y="131.5">23 POT</text>
<text x="7" y="135.4">C</text>
<text x="175.9" y="137.2">2</text>
<text x="176.1" y="134.4">1</text>
<text x="181.4" y="132.9">PD2 (INT0)</text>
<text x="181.4" y="135.8">PD3 (INT1)</text>
<text x="200.9" y="132.9">PC0 (ADC0)</text>
<text x="200.9" y="135.8">PC1 (ADC1)</text>
<text x="218.5" y="134.4">24</text>
<text x="218.5" y="137.2">25</text>
<text x="270.7" y="135.4">C</text>
<text x="174.6" y="142.9">10</text>
<text x="175.9" y="140">9</text>
<text x="181.4" y="138.6">PD4 (XCK/T0)</text>
<text x="181.4" y="141.4">PD5 (T1)</text>
<text x="200.9" y="138.6">PC2 (ADC2)</text>
<text x="200.9" y="141.4">PC3 (ADC3)</text>
<text x="218.5" y="140">26</text>
<text x="218.5" y="142.9">27 SDA</text>
<text x="174.9" y="145.7">11</text>
<text x="181.4" y="144.3">PD6 (AIN0) PC4 (ADC4/SDA)</text>
<text x="181.4" y="147.1">PD7 (AIN1) PC5 (ADC5/SCL)</text>
<text x="199.8" y="149.9">PC6 (RESET)</text>
<text x="218.5" y="148.5">29 RST</text>
<text x="218.5" y="145.7">28 SCL</text>
<text x="27.6" y="167.7">1</text>
<text x="59.4" y="166.2">1</text>
<text x="65.6" y="166.2">6</text>
<text x="100.5" y="164.8">1</text>
<text x="100.5" y="167.7">2</text>
<text x="27.3" y="170.5">2</text>
<text x="59.4" y="169.1">2</text>
<text x="59.4" y="171.9">3</text>
<text x="65.6" y="171.9">4</text>
<text x="65.7" y="169.1">5</text>
<text x="100.5" y="170.5">3</text>
<text x="100.5" y="173.4">4</text>
<text x="6.9" y="188.6">D</text>
<text x="170.9" y="188.2">Title</text>
<text x="270.7" y="188.6">D</text>
<text x="170.9" y="196.7">Size</text>
<text x="185" y="196.7">Number</text>
<text x="241.8" y="196.7">Revision</text>
<text x="172.3" y="201">A</text>
<text x="170.9" y="205.2">Date:</text>
<text x="170.9" y="208.1">File:</text>
<text x="183.6" y="205.2">5/28/2023</text>
<text x="183.7" y="208.1">D:\Project\..\Stepper_Motor_Controller.SchDoc</text>
<text x="227.6" y="208.1">Drawn By: KΞVIN HOΛNG</text>
<text x="227.6" y="205.2">Sheet 1of 1</text>
<text x="37.7" y="212.3">1</text>
<text x="104.8" y="212.3">2</text>
<text x="172.3" y="212.3">3</text>
<text x="239.5" y="212.3">4</text>
</g>
<g font-size="2.5" fill="#000080">
<text x="25.1" y="15.2">J1</text>
<text x="116.4" y="12.3">R1</text>
<text x="116.4" y="16.8">3K3</text>
<text x="116.4" y="20.8">R2</text>
<text x="126.4" y="18.2">LED1</text>
<text x="167.5" y="23.9">R3</text>
<text x="193" y="23.9">R4</text>
<text x="218.5" y="23.9">R5</text>
<text x="116.4" y="25.3">3K3</text>
<text x="116.4" y="29.3">R7</text>
<text x="126.4" y="26.8">LED2</text>
<text x="167.5" y="26.8">10K</text>
<text x="193" y="26.8">10K</text>
<text x="218.5" y="26.8">10K</text>
<text x="241.2" y="24.6">R6</text>
<text x="241.2" y="27.4">10K</text>
<text x="66.4" y="34.1">C1</text>
<text x="116.4" y="33.8">3K3</text>
<text x="126.4" y="35.3">LED3</text>
<text x="169.8" y="35.8">SW1</text>
<text x="195.2" y="35.8">SW2</text>
<text x="220.8" y="35.9">SW3</text>
<text x="66.4" y="37">100uF</text>
<text x="116.4" y="37.8">R8</text>
<text x="169.8" y="38.7">SW</text>
<text x="177.4" y="41.1">C2</text>
<text x="195.2" y="38.7">SW</text>
<text x="202.9" y="41.1">C3</text>
<text x="220.8" y="38.8">SW</text>
<text x="228.4" y="41.1">C4</text>
<text x="241.2" y="39.5">R9</text>
<text x="116.4" y="42.3">3K3</text>
<text x="116.4" y="46.3">R10</text>
<text x="126.4" y="43.8">LED4</text>
<text x="177.4" y="43.9">100nF</text>
<text x="202.9" y="43.9">100nF</text>
<text x="228.4" y="43.9">100nF</text>
<text x="241.2" y="42.3">0R</text>
<text x="25.1" y="52.1">KF5</text>
<text x="116.4" y="50.8">3K3</text>
<text x="126.4" y="52.2">LED5</text>
<text x="66" y="89.7">U1</text>
<text x="21.3" y="91.1">J2</text>
<text x="179.4" y="97.5">IC1</text>
<text x="21.3" y="108.4">MOTOR</text>
<text x="134.2" y="111.3">C5</text>
<text x="150.5" y="111.9">C6</text>
<text x="134.2" y="114.1">10uF</text>
<text x="150.5" y="114.8">100nF</text>
<text x="66" y="120.9">ULN2003A</text>
<text x="254.7" y="126.4" transform="rotate(-90 254.7 126.4)">G</text>
<text x="256.7" y="126.9">VR1</text>
<text x="256.7" y="129.7">10K</text>
<text x="135.7" y="132.1">C7</text>
<text x="135.7" y="139.4">22pF</text>
<text x="147.9" y="141">X1</text>
<text x="147.9" y="143.8">16Mhz</text>
<text x="135.7" y="145.5">C8</text>
<text x="135.7" y="152.9">22pF</text>
<text x="179.4" y="154.2">ATmega8</text>
<text x="98.6" y="160.6">J3</text>
<text x="24.8" y="163.4">J5</text>
<text x="57.4" y="162">J4</text>
<text x="24.8" y="174.8">I2C</text>
<text x="57.4" y="176.2">ICSP</text>
<text x="98.6" y="177.6">UART</text>
</g>
<g font-size="2.5" fill="#800000">
<text x="106.3" y="14.6">5V</text>
<text x="140.3" y="14.6">GND</text>
<text x="165.1" y="16">5V</text>
<text x="190.6" y="16">5V</text>
<text x="216.1" y="16">5V</text>
<text x="238.8" y="16">5V</text>
<text x="43.3" y="20.9">5V</text>
<text x="62.3" y="18.8">5V</text>
<text x="106.3" y="23.1">5V</text>
<text x="136.1" y="21.6">OUT_1A</text>
<text x="43.3" y="26.6">GND</text>
<text x="181.5" y="29.4">STOP</text>
<text x="207.7" y="29.4">RST</text>
<text x="43.3" y="32.3">GND</text>
<text x="106.3" y="31.6">5V</text>
<text x="136.1" y="30.1">OUT_2A</text>
<text x="156.7" y="30.1">START</text>
<text x="232.5" y="32.3">DIR</text>
<text x="43.3" y="37.8">START</text>
<text x="106.3" y="40">5V</text>
<text x="136.1" y="38.7">OUT_3A</text>
<text x="43.3" y="43.4">STOP</text>
<text x="61.1" y="47.2">GND</text>
<text x="136.1" y="47.2">OUT_4A</text>
<text x="106.3" y="48.6">5V</text>
<text x="163.9" y="55.7">GND</text>
<text x="189.4" y="55.7">GND</text>
<text x="214.9" y="55.7">GND</text>
<text x="237.6" y="55.7">GND</text>
<text x="29.8" y="95.4">OUT_1A</text>
<text x="29.8" y="92.5">5V</text>
<text x="50.4" y="92.5">OUT_1A 16</text>
<text x="50.4" y="95.4">OUT_2A 15</text>
<text x="92.9" y="92.5">IN_1A</text>
<text x="92.9" y="95.4">IN_2A</text>
<text x="29.8" y="101">OUT_3A</text>
<text x="29.8" y="98.2">OUT_2A</text>
<text x="50.4" y="98.2">OUT_3A 14</text>
<text x="50.4" y="101">OUT_4A 13</text>
<text x="92.9" y="98.2">IN_3A</text>
<text x="92.9" y="101">IN_4A</text>
<text x="130.3" y="96.8">5V</text>
<text x="146.6" y="96.8">5V</text>
<text x="165.2" y="100.3">IN_1A</text>
<text x="29.8" y="103.9">OUT_4A</text>
<text x="233.8" y="106">5V</text>
<text x="165.2" y="108.8">MOSI</text>
<text x="165.2" y="111.7">MISO</text>
<text x="50.4" y="115.2">5V</text>
<text x="103.4" y="116.6">GND</text>
<text x="165.2" y="117.3">XTAL1</text>
<text x="165.2" y="114.5">SCK</text>
<text x="253.7" y="117.3">5V</text>
<text x="129.2" y="125.1">GND</text>
<text x="145.5" y="125.1">GND</text>
<text x="165.2" y="120.2">XTAL2</text>
<text x="165.2" y="125.9">RX0</text>
<text x="165.2" y="131.5">START</text>
<text x="165.2" y="128.7">TX1</text>
<text x="244.6" y="128.7">POT</text>
<text x="150.3" y="134.4">XTAL1</text>
<text x="165.2" y="134.4">STOP</text>
<text x="165.2" y="137.2">DIR</text>
<text x="232.7" y="134.4">GND</text>
<text x="165.2" y="140">IN_4A</text>
<text x="165.2" y="142.9">IN_3A</text>
<text x="149.6" y="147.8">XTAL2</text>
<text x="165.2" y="145.7">IN_2A</text>
<text x="252.5" y="145.7">GND</text>
<text x="127" y="156.3">GND</text>
<text x="33.4" y="166.2">SDA</text>
<text x="46.1" y="164.8">MISO</text>
<text x="46.1" y="167.7">SCK</text>
<text x="74.5" y="164.8">5V</text>
<text x="74.5" y="167.7">MOSI</text>
<text x="87.2" y="163.4">5V</text>
<text x="87.2" y="166.2">GND</text>
<text x="33.4" y="169.1">SCL</text>
<text x="46.1" y="170.5">RST</text>
<text x="74.5" y="170.5">GND</text>
<text x="87.2" y="169.1">RX0</text>
<text x="87.2" y="171.9">TX1</text>
</g>
<g font-size="2.5" fill="#f00">
<text x="246.7" y="36.5">SOLDER R9</text>
<text x="246.7" y="39.4">FOR CHANGE</text>
<text x="246.7" y="42.2">DIRECTION</text>
<text x="246.7" y="45">MOTOR</text>
</g>
<g font-size="1" fill="#000080">
<text x="167.1" y="33.5" transform="rotate(90 167.1 33.5)">1</text>
<text x="192.7" y="33.5" transform="rotate(90 192.7 33.5)">1</text>
<text x="218.2" y="33.7" transform="rotate(90 218.2 33.7)">1</text>
<text x="167.1" y="44.6" transform="rotate(90 167.1 44.6)">2</text>
<text x="192.7" y="44.6" transform="rotate(90 192.7 44.6)">2</text>
<text x="218.2" y="44.7" transform="rotate(90 218.2 44.7)">2</text>
<text x="256.2" y="125.5" transform="rotate(-90 256.2 125.5)">1</text>
<text x="251.9" y="129">2</text>
<text x="256.2" y="133.5" transform="rotate(-90 256.2 133.5)">3</text>
</g>
</svg>
